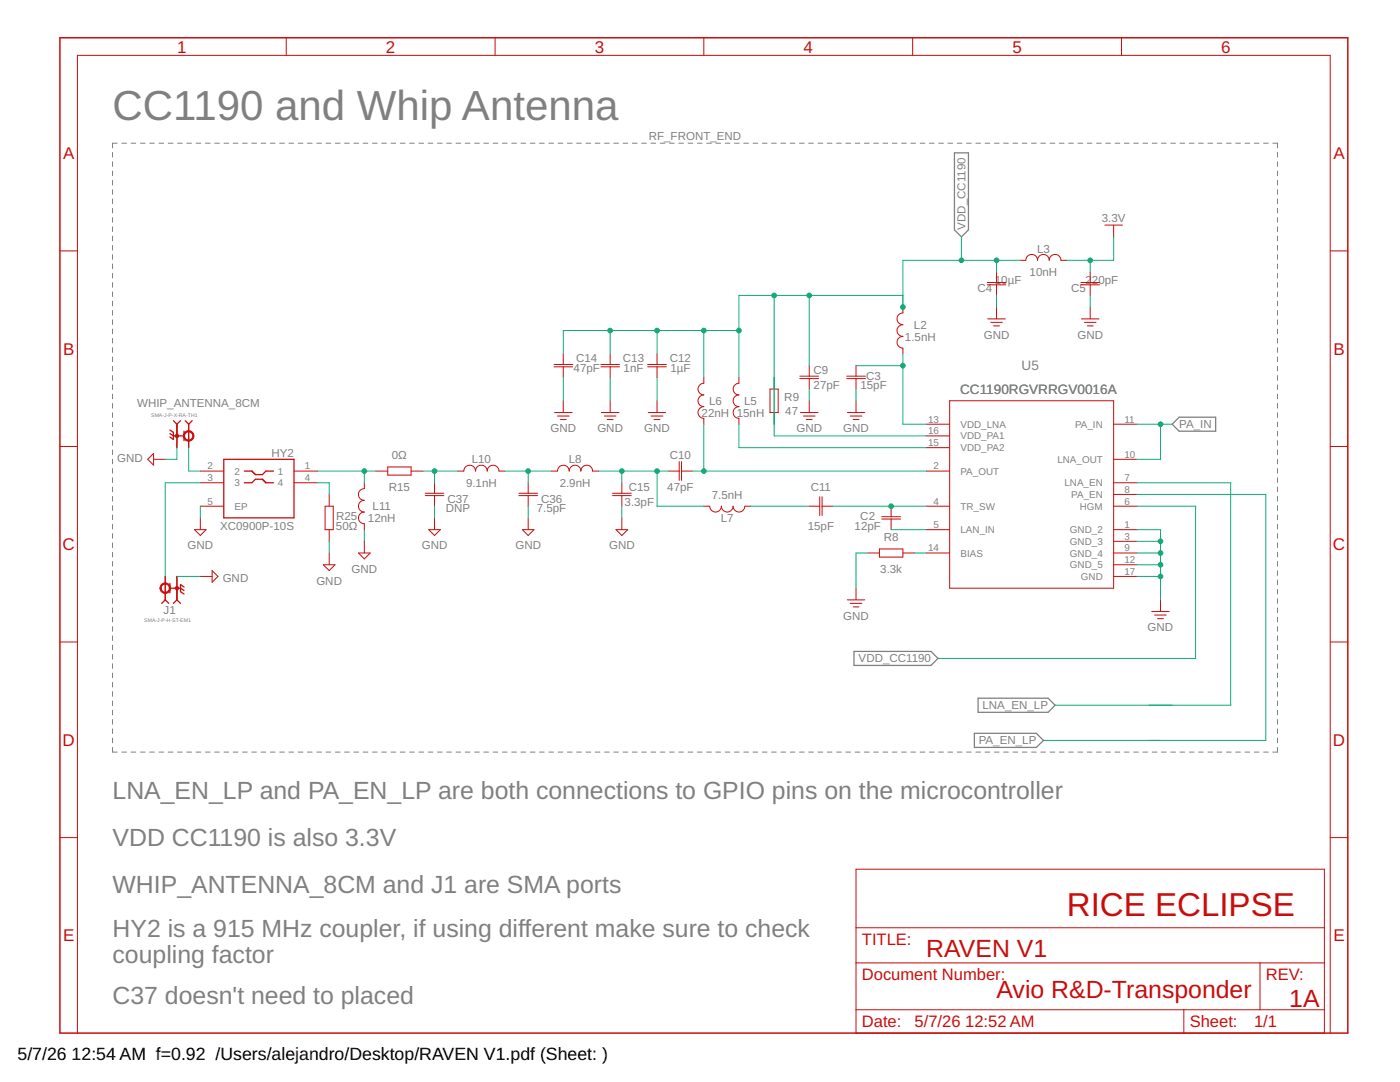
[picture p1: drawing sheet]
<svg xmlns="http://www.w3.org/2000/svg" width="279mm" height="216mm" viewBox="0 0 279 216" stroke-linecap="round" stroke-linejoin="round" font-family="sans-serif">
<g fill="none" stroke="#808080" stroke-width=".2">
<path d="M22.5 30.4v.9M22.5 32.3v.9M22.5 34.1v1M22.5 36v.9M22.5 37.8v1M22.5 39.7v.9M23.4 28.6h-.9v.9M24.3 28.6h1M26.2 28.6h.9M28 28.6h1M29.9 28.6h.9M31.7 28.6h1"/>
<path d="M33.6 28.6h.9M35.4 28.6h1M37.3 28.6h.9M39.1 28.6h1M41 28.6h.9M42.8 28.6h1M44.7 28.6h.9M46.5 28.6h1M48.4 28.6h.9M50.2 28.6h1M52.1 28.6h.9M54 28.6h.9"/>
<path d="M55.8 28.6h.9M57.7 28.6h.9M59.5 28.6h1M61.4 28.6h.9M63.2 28.6h1M65.1 28.6h.9M66.9 28.6h1M68.8 28.6h.9M70.6 28.6h1M72.5 28.6h.9M74.3 28.6h1M76.2 28.6h.9"/>
<path d="M78 28.6h1M79.9 28.6h.9M81.7 28.6h1M83.6 28.6h.9M85.4 28.6h1M87.3 28.6h.9M89.2 28.6h.9M91 28.6h.9M92.9 28.6h.9M94.7 28.6h1M96.6 28.6h.9M98.4 28.6h1"/>
<path d="M100.3 28.6h.9M102.1 28.6h1M104 28.6h.9M105.8 28.6h1M107.7 28.6h.9M109.5 28.6h1M111.4 28.6h.9M113.2 28.6h1M115.1 28.6h.9M116.9 28.6h1M118.8 28.6h.9M120.6 28.6h1"/>
<path d="M122.5 28.6h.9M124.4 28.6h.9M126.2 28.6h.9M128.1 28.6h.9M129.9 28.6h1M131.8 28.6h.9M133.6 28.6h1M135.5 28.6h.9M137.3 28.6h1M139.2 28.6h.9M141 28.6h1M142.9 28.6h.9"/>
<path d="M144.7 28.6h1M146.6 28.6h.9M148.4 28.6h1M150.3 28.6h.9M152.1 28.6h1M154 28.6h.9M155.9 28.6h.9M157.7 28.6h.9M159.6 28.6h.9M161.4 28.6h.9M163.3 28.6h.9M165.1 28.6h.9"/>
<path d="M167 28.6h.9M168.8 28.6h1M170.7 28.6h.9M172.5 28.6h1M174.4 28.6h.9M176.2 28.6h1M178.1 28.6h.9M179.9 28.6h1M181.8 28.6h.9M183.6 28.6h1M185.5 28.6h.9M187.3 28.6h1"/>
<path d="M189.2 28.6h.9M191.1 28.6h.9M192.9 28.6h.9M194.8 28.6h.9M196.6 28.6h.9M198.5 28.6h.9M200.3 28.6h.9M202.2 28.6h.9M204 28.6h.9M205.9 28.6h.9M207.7 28.6h.9M209.6 28.6h.9"/>
<path d="M211.4 28.6h.9M213.3 28.6h.9M215.1 28.6h1M217 28.6h.9M218.8 28.6h1M220.7 28.6h.9M222.5 28.6h1M224.4 28.6h.9M226.3 28.6h.9M228.1 28.6h.9M230 28.6h.9M231.8 28.6h.9"/>
<path d="M233.7 28.6h.9M235.5 28.6h.9M237.4 28.6h.9M239.2 28.6h.9M241.1 28.6h.9M242.9 28.6h.9M244.8 28.6h.9M246.6 28.6h.9M248.5 28.6h.9M250.3 28.6h.9M252.2 28.6h.9M254 28.6h1v.9"/>
<path d="M255 30.4v.9M255 32.3v.9M255 34.1v1M255 36v.9M255 37.8v1M255 39.7v.9M22.5 41.6v.9M22.5 43.4v.9M22.5 45.3v.9M22.5 47.1v.9M22.5 49v.9M22.5 50.8v1"/>
<path d="M22.5 52.7v.9M22.5 54.5v1M22.5 56.4v.9M22.5 58.3v.9M255 41.6v.9M255 43.4v.9M255 45.3v.9M255 47.1v.9M255 49v.9M255 50.8v1M255 52.7v.9M255 54.5v1"/>
<path d="M255 56.4v.9M255 58.3v.9M22.5 60.1v.9M22.5 62v.9M22.5 63.8v.9M22.5 65.7v.9M22.5 67.5v1M22.5 69.4v.9M22.5 71.2v1M22.5 73.1v.9M22.5 75v.9M22.5 76.8v.9"/>
<path d="M22.5 78.7v.9M255 60.1v.9M255 62v.9M255 63.8v.9M255 65.7v.9M255 67.5v1M255 69.4v.9M255 71.2v1M255 73.1v.9M255 75v.9M255 76.8v.9M255 78.7v.9"/>
<path d="M22.5 80.5v.9M22.5 82.4v.9M22.5 84.2v1M22.5 86.1v.9M22.5 87.9v1M22.5 89.8v.9M22.5 91.6v1M22.5 93.5v.9M22.5 95.3v1M22.5 97.2v.9M22.5 99.1v.9M255 80.5v.9"/>
<path d="M255 82.4v.9M255 84.2v1M255 86.1v.9M255 87.9v1M255 89.8v.9M255 91.6v1M255 93.5v.9M255 95.3v1M255 97.2v.9M255 99.1v.9M22.5 100.9v1M22.5 102.8v.9"/>
<path d="M22.5 104.6v1M22.5 106.5v.9M22.5 108.3v1M22.5 110.2v.9M22.5 112v1M22.5 113.9v.9M22.5 115.7v1M22.5 117.6v.9M22.5 119.5v.9M255 100.9v1M255 102.8v.9M255 104.6v1"/>
<path d="M255 106.5v.9M255 108.3v1M255 110.2v.9M255 112v1M255 113.9v.9M255 115.7v1M255 117.6v.9M255 119.5v.9M22.5 121.3v1M22.5 123.2v.9M22.5 125v1M22.5 126.9v.9"/>
<path d="M22.5 128.7v1M22.5 130.6v.9M22.5 132.4v1M22.5 134.3v.9M22.5 136.1v1M22.5 138v.9M22.5 139.9v.9M255 121.3v1M255 123.2v.9M255 125v1M255 126.9v.9M255 128.7v1"/>
<path d="M255 130.6v.9M255 132.4v1M255 134.3v.9M255 136.1v1M255 138v.9M255 139.9v.9M22.5 141.7v.9M22.5 143.6v.9M22.5 145.4v1M22.5 147.3v.9M22.5 149.1v1h.9M24.3 150.1h1"/>
<path d="M26.2 150.1h.9M28 150.1h1M29.9 150.1h.9M31.7 150.1h1M33.6 150.1h.9M35.4 150.1h1M37.3 150.1h.9M39.1 150.1h1M41 150.1h.9M42.8 150.1h1M44.7 150.1h.9M46.5 150.1h1"/>
<path d="M48.4 150.1h.9M50.2 150.1h1M52.1 150.1h.9M54 150.1h.9M55.8 150.1h.9M57.7 150.1h.9M59.5 150.1h1M61.4 150.1h.9M63.2 150.1h1M65.1 150.1h.9M66.9 150.1h1M68.8 150.1h.9"/>
<path d="M70.6 150.1h1M72.5 150.1h.9M74.3 150.1h1M76.2 150.1h.9M78 150.1h1M79.9 150.1h.9M81.7 150.1h1M83.6 150.1h.9M85.4 150.1h1M87.3 150.1h.9M89.2 150.1h.9M91 150.1h.9"/>
<path d="M92.9 150.1h.9M94.7 150.1h1M96.6 150.1h.9M98.4 150.1h1M100.3 150.1h.9M102.1 150.1h1M104 150.1h.9M105.8 150.1h1M107.7 150.1h.9M109.5 150.1h1M111.4 150.1h.9M113.2 150.1h1"/>
<path d="M115.1 150.1h.9M116.9 150.1h1M118.8 150.1h.9M120.6 150.1h1M122.5 150.1h.9M124.4 150.1h.9M126.2 150.1h.9M128.1 150.1h.9M129.9 150.1h1M131.8 150.1h.9M133.6 150.1h1M135.5 150.1h.9"/>
<path d="M137.3 150.1h1M139.2 150.1h.9M141 150.1h1M142.9 150.1h.9M144.7 150.1h1M146.6 150.1h.9M148.4 150.1h1M150.3 150.1h.9M152.1 150.1h1M154 150.1h.9M155.9 150.1h.9M157.7 150.1h.9"/>
<path d="M159.6 150.1h.9M161.4 150.1h.9M163.3 150.1h.9M165.1 150.1h.9M167 150.1h.9M168.8 150.1h1M170.7 150.1h.9M172.5 150.1h1M174.4 150.1h.9M176.2 150.1h1M178.1 150.1h.9M179.9 150.1h1"/>
<path d="M181.8 150.1h.9M183.6 150.1h1M185.5 150.1h.9M187.3 150.1h1M189.2 150.1h.9M191.1 150.1h.9M192.9 150.1h.9M194.8 150.1h.9M196.6 150.1h.9M198.5 150.1h.9M200.3 150.1h.9M202.2 150.1h.9"/>
<path d="M204 150.1h.9M205.9 150.1h.9M207.7 150.1h.9M209.6 150.1h.9M211.4 150.1h.9M213.3 150.1h.9M215.1 150.1h1M217 150.1h.9M218.8 150.1h1M220.7 150.1h.9M222.5 150.1h1M224.4 150.1h.9"/>
<path d="M226.3 150.1h.9M228.1 150.1h.9M230 150.1h.9M231.8 150.1h.9M233.7 150.1h.9M235.5 150.1h.9M237.4 150.1h.9M239.2 150.1h.9M241.1 150.1h.9M242.9 150.1h.9M244.8 150.1h.9M246.6 150.1h.9"/>
<path d="M248.5 150.1h.9M250.3 150.1h.9M252.2 150.1h.9M255 141.7v.9M255 143.6v.9M255 145.4v1M255 147.3v.9M255 149.1v1h-1"/>
</g>
<path d="M190.5 30.5h2.8v15.4l-1.4 1.4-1.4-1.4zM233.9 84.6l1.4-1.4h7.3v2.8h-7.3zM170.4 130h15.4l1.4 1.4-1.4 1.4h-15.4zM195.2 139.3h14l1.4 1.4-1.4 1.4h-14zM194.5 146.3h12.3l1.4 1.4-1.4 1.4h-12.3z" fill="none" stroke="#808080" stroke-width=".25"/>
<g fill="none" stroke="#c90d0c" stroke-width=".2">
<path d="M57.1 7.5v3.5M98.8 7.5v3.5M140.5 7.5v3.5M182.1 7.5v3.5M223.8 7.5v3.5M12 50.1h3.5M197 56.8h3.7M197 56.4h3.7M198.9 54.3v2.1M198.9 56.8v2.1M203.6 51.9h1.1a1.16 1.16 0 0 1 1.2-1.1 1.16 1.16 0 0 1 1.2 1.1 1.17 1.17 0 0 1 1.1-1.1 1.17 1.17 0 0 1 1.2 1.1 1.16 1.16 0 0 1 1.2-1.1 1.16 1.16 0 0 1 1.1 1.1h1.2M215.7 56.8h3.7"/>
<path d="M215.7 56.4h3.7M217.6 54.3v2.1M217.6 56.8v2.1M220.5 44.9h3.5M222.2 44.9v2.4M265.5 50.1h3.5M110.6 73.2h3.7M110.6 72.7h3.7M112.4 70.6v2.1M112.4 73.2v2.1M112.4 80v2.3M119.9 73.2h3.7"/>
<path d="M119.9 72.7h3.7M121.8 70.6v2.1M121.8 73.2v2.1M121.8 80v2.3M129.2 73.2h3.8M129.2 72.7h3.8M131.1 70.6v2.1M131.1 73.2v2.1M131.1 80v2.3M140.5 75.3v1.2a1.16 1.16 0 0 0-1.2 1.1 1.16 1.16 0 0 0 1.2 1.2 1.16 1.16 0 0 0-1.2 1.2 1.16 1.16 0 0 0 1.2 1.1 1.17 1.17 0 0 0-1.2 1.2 1.17 1.17 0 0 0 1.2 1.2v1.1M147.5 75.3v1.2a1.16 1.16 0 0 0-1.2 1.1 1.16 1.16 0 0 0 1.2 1.2 1.16 1.16 0 0 0-1.2 1.2 1.16 1.16 0 0 0 1.2 1.1 1.17 1.17 0 0 0-1.2 1.2 1.17 1.17 0 0 0 1.2 1.2v1.1M153.7 77.6h1.6v4.7h-1.6z"/>
<path d="M154.5 75.3v2.3M159.6 75.5h3.8M159.6 75.1h3.8M161.5 73v2.1M161.5 75.5v2.1M161.5 80v2.3M169 75.5h3.7M169 75.1h3.7M170.8 73v2.1M170.8 75.5v2.1M170.8 80v2.3M180.2 61.3v1.1a1.17 1.17 0 0 0-1.2 1.2 1.17 1.17 0 0 0 1.2 1.2 1.16 1.16 0 0 0-1.2 1.2 1.16 1.16 0 0 0 1.2 1.1 1.17 1.17 0 0 0-1.2 1.2 1.17 1.17 0 0 0 1.2 1.2v1.1"/>
<path d="M189.5 80h32.7v37.4h-32.7zM197.1 63.6h3.5M197.7 64.3h2.3M198.3 65h1.2M198.9 61.3v2.3M215.8 63.6h3.5M216.4 64.3h2.3M217 65h1.2M217.6 61.3v2.3M12 89.1h3.5M30.6 91.7h2.4M30.6 90.5v2.3l-1.1-1.1z"/>
<path d="M35.3 84.6v4.7M37.7 84.6v4.7M40 94h4.7M40 96.3h4.7M58.7 94h4.7M58.7 96.3h4.7M65.7 98.7v2.3M72.7 96.3v1.2a1.17 1.17 0 0 0-1.2 1.2 1.17 1.17 0 0 0 1.2 1.1 1.16 1.16 0 0 0-1.2 1.2 1.16 1.16 0 0 0 1.2 1.2 1.16 1.16 0 0 0-1.2 1.1 1.16 1.16 0 0 0 1.2 1.2v1.2M75 94h2.4M77.4 93.2h4.6v1.6h-4.6zM82 94h2.4M84.9 98.9h3.7"/>
<path d="M84.9 98.4h3.7M86.7 96.3v2.1M86.7 98.9v2.1M91.4 94h1.2a1.17 1.17 0 0 1 1.1-1.2 1.17 1.17 0 0 1 1.2 1.2 1.16 1.16 0 0 1 1.2-1.2 1.16 1.16 0 0 1 1.1 1.2 1.16 1.16 0 0 1 1.2-1.2 1.16 1.16 0 0 1 1.2 1.2h1.2M103.5 98.9h3.8M103.5 98.4h3.8M105.4 96.3v2.1M105.4 98.9v2.1M110.1 94h1.2a1.17 1.17 0 0 1 1.1-1.2 1.17 1.17 0 0 1 1.2 1.2 1.16 1.16 0 0 1 1.2-1.2 1.16 1.16 0 0 1 1.1 1.2 1.16 1.16 0 0 1 1.2-1.2 1.16 1.16 0 0 1 1.2 1.2h1.1M110.7 82.3h3.5M111.3 83h2.3M111.8 83.7h1.2"/>
<path d="M120 82.3h3.5M120.6 83h2.3M121.2 83.7h1.2M122.2 98.9h3.8M122.2 98.4h3.8M124.1 96.3v2.1M124.1 98.9v2.1M129.4 82.3h3.5M129.9 83h2.4M130.5 83.7h1.2M133.5 94h2.1M135.6 92.1v3.8"/>
<path d="M136 94h2.1M136 92.1v3.8M154.5 82.3v2.3M159.7 82.3h3.6M160.3 83h2.4M160.9 83.7h1.2M163.6 99.1v3.8M164.1 99.1v3.8M169.1 82.3h3.5M169.7 83h2.3M170.3 83.7h1.1M184.9 94h4.6"/>
<path d="M184.9 84.6h4.6M184.9 89.3h4.6M184.9 87h4.6M222.2 96.3h4.7M222.2 98.7h4.7M222.2 91.7h4.7M222.2 84.6h4.7M265.5 89.1h3.5M33 115v4.7M35.3 115v4.7M38.8 105.7h2.3l-1.1 1.1zM40 101h4.7"/>
<path d="M40 115h2.3M40 103.3v2.4M42.3 113.9l1.2 1.1-1.2 1.2zM64.5 112.7h2.4l-1.2 1.2zM64.9 101h1.6v4.7h-1.6zM65.7 105.7v2.3M65.7 110.3v2.4M71.5 110.3h2.4l-1.2 1.2zM72.7 108v2.3M85.6 105.7h2.3l-1.2 1.1zM86.7 103.3v2.4M104.2 105.7h2.4l-1.2 1.1z"/>
<path d="M105.4 103.3v2.4M122.9 105.7h2.4l-1.2 1.1zM124.1 103.3v2.4M140.5 101h1.1a1.17 1.17 0 0 0 1.2 1.2 1.17 1.17 0 0 0 1.2-1.2 1.16 1.16 0 0 0 1.1 1.2 1.16 1.16 0 0 0 1.2-1.2 1.17 1.17 0 0 0 1.2 1.2 1.17 1.17 0 0 0 1.2-1.2h1.1M161.5 101h2.1M164.1 101h2.1M169.1 119.7h3.5M170.8 117.4v2.3M173.2 110.3h2.3M175.5 109.5h4.7v1.7h-4.7zM176 103.6h3.7M176 103.1h3.7"/>
<path d="M177.8 101v2.1M177.8 103.6v2.1M180.2 110.3h2.3M184.9 105.7h4.6M184.9 101h4.6M184.9 110.3h4.6M222.2 105.7h4.7M222.2 108h4.7M222.2 101h4.7M222.2 110.3h4.7M222.2 112.7h4.7M222.2 115h4.7"/>
<path d="M231.6 119.7v2.3M12 128.1h3.5M169.7 120.4h2.3M170.3 121.1h1.1M229.8 122h3.5M230.4 122.7h2.4M231 123.4h1.2M265.5 128.1h3.5M12 167.1h3.5M170.8 173.4h93.5v32.7h-93.5zM265.5 167.1h3.5M170.8 192.1h93.5"/>
<path d="M170.8 185.1h93.5M251.5 192.1v9.4M15.5 206.1v-195.1h250v195.1M170.8 201.5h93.5M236.3 201.5v4.6"/>
</g>
<g fill="none" stroke="#c90d0c" stroke-width=".25">
<path d="M33.9 86.5l.7 .5h2.1M33.9 85.8l.7 .5v1.4l-.7-.5M34.6 83.9l.7 .7M35.3 84.6v4.7M36 83.9l-.7 .7M36.7 86v1.9M37 83.9l.7 .7M37.7 84.6v4.7M38.4 83.9l-.7 .7M44.7 91.7h14v11.6h-14zM48.7 96.3h1.6l.7-.7h1.4l.7 .7h1.5M48.7 94h1.6l.7 .7h1.4l.7-.7h1.5"/>
<path d="M33 119.7l-.7 .7M33 119.7l.7 .7M33 115v4.7M33.9 116.4v1.9M33.9 117.4h2.1l.7 .4M35.3 115v4.7M35.3 119.7l-.7 .7M35.3 119.7l.7 .7M36.7 117.1l-.7-.5v1.5l.7 .4"/>
</g>
<g fill="#c90d0c" stroke="#c90d0c" stroke-width=".2">
<path d="M37 86.2a1.05 1.05 0 0 1 1.6 .4 1.05 1.05 0 0 1-.7 1.4 1.05 1.05 0 0 1-1.3-1h.2a.82 .82 0 0 1 1.2-.8 .82 .82 0 0 1 .2 1.4 .82 .82 0 0 1-1.3-.4l-.1-.2h-.2z" fill-rule="evenodd"/>
<path d="M35 86.8l.2-.1a.35 .35 0 0 1 .5 .3 .35 .35 0 0 1-.5 .3l-.2-.3h.4l-.1 .1-.3-.1z" fill-rule="evenodd"/>
<path d="M32.3 116.5a1.05 1.05 0 0 1 1.6 .4 1.05 1.05 0 0 1-.7 1.5 1.05 1.05 0 0 1-1.3-1h.3a.82 .82 0 0 1 1.1-.8 .82 .82 0 0 1 .2 1.3 .82 .82 0 0 1-1.3-.3v-.2h-.3z" fill-rule="evenodd"/>
<path d="M35 117.2l.2-.2a.35 .35 0 0 1 .5 .4 .35 .35 0 0 1-.5 .3l-.2-.3 .4-.1-.1 .2-.3-.1z" fill-rule="evenodd"/>
</g>
<path d="M12 7.5h257v198.6h-257z" fill="none" stroke="#c90d0c" stroke-width=".3"/>
<g fill="none" stroke="#0dab76" stroke-width=".2">
<path d="M154.5 58.9v28.1h30.4M161.5 58.9v14.1M180.2 58.9h-32.7v16.4M191.9 47.3v4.6M198.9 51.9v2.4M198.9 58.9v2.4M203.6 51.9h-23.4v9.4M217.6 51.9v2.4M217.6 58.9v2.4M222.2 47.3v4.6h-9.3M112.4 75.3v4.7M121.8 66v4.6"/>
<path d="M121.8 75.3v4.7M131.1 66v4.6M131.1 75.3v4.7M140.5 66v9.3M147.5 66h-35.1v4.6M161.5 77.6v2.4M170.8 77.6v2.4M170.8 73h9.4M180.2 70.6v14h4.7M35.3 89.3v2.4h-2.3M37.7 89.3v4.7h2.3M40 96.3h-7v18.7"/>
<path d="M63.4 96.3h2.3v2.4M63.4 94h11.6M72.7 94v2.3M84.4 94h7M86.7 94v2.3M100.8 94h9.3M105.4 94v2.3M119.4 94h14.1M124.1 94v2.3M131.1 94v7h9.4M138.1 94h46.8M140.5 84.6v9.4"/>
<path d="M147.5 84.6v4.7h37.4M226.9 84.6h7M226.9 96.3h18.7v44.4h-35M226.9 98.7h25.7v49h-44.4M231.6 84.6v7.1h-4.7M35.3 115h4.7M40 101v2.3M65.7 108v2.3M72.7 105.7v2.3M86.7 101v2.3M105.4 101v2.3M124.1 101v2.3"/>
<path d="M149.8 101h11.7M166.2 101h18.7M173.2 110.3h-2.4v7.1M177.8 105.7h7.1M182.5 110.3h2.4M226.9 110.3h4.7M226.9 105.7h4.7v14M226.9 108h4.7M226.9 112.7h4.7M226.9 115h4.7M226.9 101h11.7v30.4h-51.4"/>
</g>
<g fill="#0dab76" stroke="#0dab76" stroke-width=".2">
<circle cx="231.6" cy="108" r=".47"/>
<circle cx="231.6" cy="110.3" r=".47"/>
<circle cx="231.6" cy="112.7" r=".47"/>
<circle cx="231.6" cy="115" r=".47"/>
<circle cx="231.6" cy="84.6" r=".47"/>
<circle cx="177.8" cy="101" r=".47"/>
<circle cx="180.2" cy="73" r=".47"/>
<circle cx="180.2" cy="61.3" r=".47"/>
<circle cx="161.5" cy="58.9" r=".47"/>
<circle cx="191.9" cy="51.9" r=".47"/>
<circle cx="198.9" cy="51.9" r=".47"/>
<circle cx="154.5" cy="58.9" r=".47"/>
<circle cx="147.5" cy="66" r=".47"/>
<circle cx="140.5" cy="66" r=".47"/>
<circle cx="131.1" cy="66" r=".47"/>
<circle cx="121.8" cy="66" r=".47"/>
<circle cx="140.5" cy="94" r=".47"/>
<circle cx="105.4" cy="94" r=".47"/>
<circle cx="86.7" cy="94" r=".47"/>
<circle cx="72.7" cy="94" r=".47"/>
<circle cx="124.1" cy="94" r=".47"/>
<circle cx="131.1" cy="94" r=".47"/>
<circle cx="217.6" cy="51.9" r=".47"/>
</g>
<text font-size="8.4" fill="#808080" x="22.5" y="23.9">CC1190 and Whip Antenna</text>
<text font-size="6.6" fill="#c90d0c" x="212.9" y="182.8">RICE ECLIPSE</text>
<g font-size="5" fill="#808080">
<text x="22.5" y="159.4">LNA_EN_LP and PA_EN_LP are both connections to GPIO pins on the microcontroller</text>
<text x="22.5" y="168.8">VDD CC1190 is also 3.3V</text>
<text x="22.5" y="178.1">WHIP_ANTENNA_8CM and J1 are SMA ports</text>
<text x="22.5" y="186.9">HY2 is a 915 MHz coupler, if using different make sure to check</text>
<text x="22.5" y="192.1">coupling factor</text>
<text x="22.5" y="200.3">C37 doesn't need to placed</text>
</g>
<g font-size="5" fill="#c90d0c">
<text x="184.9" y="191">RAVEN V1</text>
<text x="198.9" y="199.1">Avio R&amp;D-Transponder</text>
<text x="257.3" y="200.9">1A</text>
</g>
<g font-size="3.5">
<text x="3.5" y="211.4">5/7/26</text>
<text x="14.3" y="211.4">12:54 AM f=0.92 /Users/alejandro/Desktop/RAVEN V1.pdf (Sheet: )</text>
</g>
<g font-size="3.4" fill="#c90d0c">
<text x="35.4" y="10.5">1</text>
<text x="77" y="10.5">2</text>
<text x="118.7" y="10.5">3</text>
<text x="160.4" y="10.5">4</text>
<text x="202" y="10.5">5</text>
<text x="243.7" y="10.5">6</text>
<text x="12.6" y="31.7">A</text>
<text x="266.1" y="31.7">A</text>
<text x="12.6" y="70.8">B</text>
<text x="266.1" y="70.8">B</text>
<text x="12.5" y="109.8">C</text>
<text x="266" y="109.8">C</text>
<text x="12.5" y="148.8">D</text>
<text x="266" y="148.8">D</text>
<text x="12.6" y="187.8">E</text>
<text x="266.1" y="187.8">E</text>
</g>
<g font-size="3.3" fill="#c90d0c">
<text x="172" y="188.6">TITLE:</text>
<text x="172" y="195.6">Document Number:</text>
<text x="252.6" y="195.6">REV:</text>
<text x="172" y="205">Date:</text>
<text x="182.5" y="205">5/7/26</text>
<text x="192.6" y="205">12:52 AM</text>
<text x="237.4" y="205">Sheet:</text>
<text x="250.3" y="205">1/1</text>
</g>
<g font-size="2.7" fill="#808080">
<text x="203.9" y="73.9">U5</text>
<text x="191.6" y="78.6">CC1190RGVRRGV0016A</text>
</g>
<g font-size="2.3" fill="#808080">
<text x="129.5" y="28">RF_FRONT_END</text>
<text x="192.7" y="45.9" transform="rotate(-90 192.7 45.9)">VDD_CC1190</text>
<text x="219.9" y="44.2">3.3V</text>
<text x="207" y="50.4">L3</text>
<text x="195.1" y="58.2">C4</text>
<text x="198.6" y="56.6">10µF</text>
<text x="205.5" y="55.1">10nH</text>
<text x="213.8" y="58.2">C5</text>
<text x="216.6" y="56.6">220pF</text>
<text x="182.4" y="65.6">L2</text>
<text x="180.6" y="67.9">1.5nH</text>
<text x="196.3" y="67.6">GND</text>
<text x="215" y="67.6">GND</text>
<text x="114.5" y="74.1">47pF</text>
<text x="115" y="72.3">C14</text>
<text x="124.3" y="72.3">C13</text>
<text x="124.5" y="74.1">1nF</text>
<text x="133.7" y="72.3">C12</text>
<text x="133.8" y="74.1">1µF</text>
<text x="162.4" y="74.6">C9</text>
<text x="162.4" y="77.6">27pF</text>
<text x="171.7" y="77.6">15pF</text>
<text x="172.9" y="75.8">C3</text>
<text x="27.4" y="81.1">WHIP_ANTENNA_8CM</text>
<text x="140" y="83.1">22nH 15nH</text>
<text x="141.5" y="80.8">L6</text>
<text x="148.5" y="80.8">L5</text>
<text x="156.5" y="80">R9</text>
<text x="156.7" y="82.8">47</text>
<text x="109.9" y="86.3">GND</text>
<text x="119.2" y="86.3">GND</text>
<text x="128.6" y="86.3">GND</text>
<text x="158.9" y="86.3">GND</text>
<text x="168.3" y="86.3">GND</text>
<text x="235.3" y="85.5">PA_IN</text>
<text x="23.4" y="92.1">GND</text>
<text x="54.2" y="91.2">HY2</text>
<text x="78.2" y="91.7">0Ω</text>
<text x="94.1" y="92.5">L10</text>
<text x="113.5" y="92.5">L8</text>
<text x="133.7" y="91.7">C10</text>
<text x="74.4" y="101.8">L11</text>
<text x="77.6" y="98">R15</text>
<text x="89.3" y="100.3">C37</text>
<text x="93" y="97.1">9.1nH</text>
<text x="108" y="100.3">C36</text>
<text x="111.7" y="97.1">2.9nH</text>
<text x="124.7" y="101">3.3pF</text>
<text x="125.5" y="98">C15</text>
<text x="133.2" y="98">47pF</text>
<text x="142" y="99.5">7.5nH</text>
<text x="161.8" y="98">C11</text>
<text x="43.9" y="105.7">XC0900P-10S</text>
<text x="67" y="105.7">50Ω</text>
<text x="67.1" y="103.8">R25</text>
<text x="73.4" y="104.2">12nH</text>
<text x="89" y="102.2">DNP</text>
<text x="107.1" y="102.2">7.5pF</text>
<text x="143.9" y="104.1">L7</text>
<text x="161.2" y="105.7">15pF</text>
<text x="170.6" y="105.7">12pF</text>
<text x="171.7" y="103.8">C2</text>
<text x="37.4" y="109.6">GND</text>
<text x="84.2" y="109.6">GND</text>
<text x="102.9" y="109.6">GND</text>
<text x="121.5" y="109.6">GND</text>
<text x="176.4" y="108">R8</text>
<text x="44.4" y="116.2">GND</text>
<text x="63.1" y="116.7">GND</text>
<text x="70.1" y="114.3">GND</text>
<text x="175.7" y="114.3">3.3k</text>
<text x="32.6" y="122.5">J1</text>
<text x="168.3" y="123.7">GND</text>
<text x="229" y="126">GND</text>
<text x="171.4" y="132.2">VDD_CC1190</text>
<text x="196.1" y="141.5">LNA_EN_LP</text>
<text x="195.3" y="148.5">PA_EN_LP</text>
</g>
<g font-size="2" fill="#808080">
<text x="185.2" y="84.3">13</text>
<text x="185.2" y="89">15</text>
<text x="185.2" y="86.7">16</text>
<text x="191.7" y="85.3">VDD_LNA</text>
<text x="191.7" y="87.7">VDD_PA1</text>
<text x="214.6" y="85.3">PA_IN</text>
<text x="224.4" y="84.3">11</text>
<text x="41.4" y="93.7">2</text>
<text x="46.8" y="94.7">2</text>
<text x="55.4" y="94.7">1</text>
<text x="60.8" y="93.7">1</text>
<text x="186.3" y="93.7">2</text>
<text x="191.7" y="94.7">PA_OUT</text>
<text x="191.7" y="90">VDD_PA2</text>
<text x="211" y="92.4">LNA_OUT</text>
<text x="224.4" y="91.3">10</text>
<text x="41.4" y="96">3</text>
<text x="41.4" y="100.7">5</text>
<text x="46.8" y="97">3</text>
<text x="46.8" y="101.7">EP</text>
<text x="55.4" y="97">4</text>
<text x="60.8" y="96">4</text>
<text x="186.3" y="100.7">4</text>
<text x="191.7" y="101.7">TR_SW</text>
<text x="212.4" y="97">LNA_EN</text>
<text x="213.8" y="99.4">PA_EN</text>
<text x="215.5" y="101.7">HGM</text>
<text x="224.4" y="100.7">6</text>
<text x="224.4" y="96">7</text>
<text x="224.4" y="98.3">8</text>
<text x="186.3" y="105.3">5</text>
<text x="191.7" y="106.4">LAN_IN</text>
<text x="213.5" y="106.4">GND_2</text>
<text x="224.4" y="105.3">1</text>
<text x="224.4" y="107.7">3</text>
<text x="185.2" y="110">14</text>
<text x="191.7" y="111.1">BIAS</text>
<text x="213.5" y="108.7">GND_3</text>
<text x="213.5" y="111">GND_4</text>
<text x="213.5" y="113.4">GND_5</text>
<text x="224.4" y="110">9</text>
<text x="224.4" y="112.4">12</text>
<text x="215.7" y="115.7">GND</text>
<text x="224.4" y="114.7">17</text>
</g>
<g font-size="1" fill="#808080">
<text x="30.2" y="83.2">SMA-J-P-X-RA-TH1</text>
<text x="28.8" y="124.2">SMA-J-P-H-ST-EM1</text>
</g>
</svg>
